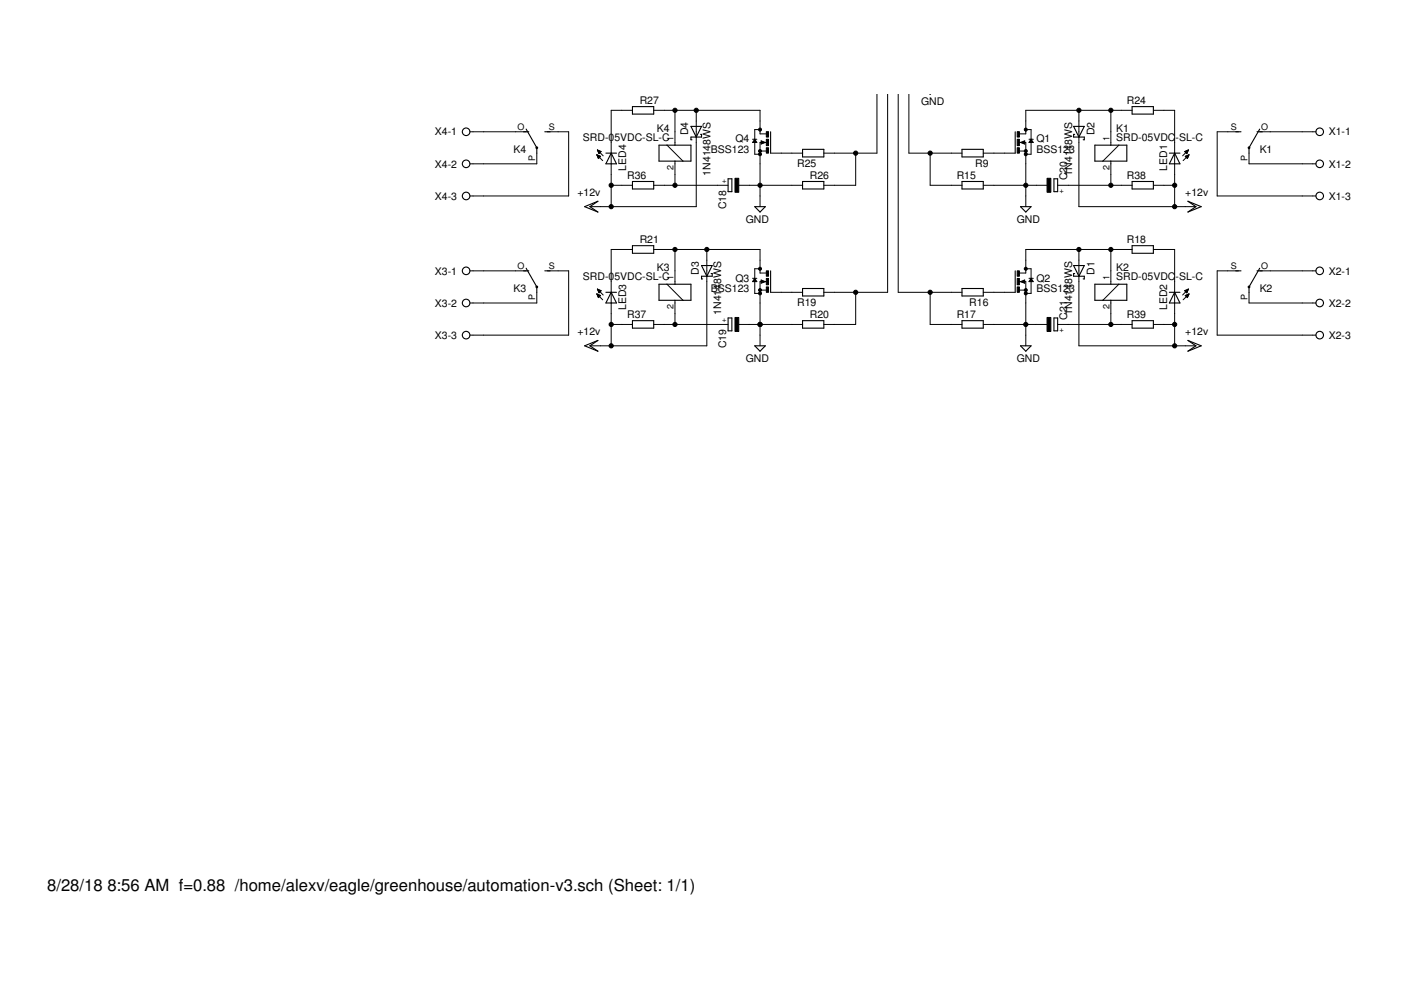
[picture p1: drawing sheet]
<svg xmlns="http://www.w3.org/2000/svg" width="297mm" height="210mm" viewBox="0 0 297 210" stroke-linecap="round" stroke-linejoin="round" font-family="sans-serif">
<g fill="none" stroke="#000" stroke-width=".21">
<path d="M185.9 20v12.5h-11.2M188.2 20v42h-13.5M190.4 20v42h13.6M192.7 20v12.5h11.3M99.6 27.9h11.9M113.8 32.5v2.2h-14.2M116.1 27.9h4.5v13.7h-21M126.5 32.8l1.3 1.3M126.5 32.8l.8 .3-.4 .5zM126.6 32.9h.1M126.6 33h.4M126.7 33.1h.5"/>
<path d="M126.7 31.8l1.2 1.2M126.7 31.8l.3 .8M126.7 31.8l.7 .3-.4 .5M126.7 31.8h.1M126.7 33.2h.6M126.7 31.9h.3M126.7 33.3h.5M126.8 32h.5M126.8 33.4h.3M126.8 32.2h.6M126.8 33.5h.2M126.9 32.3h.4"/>
<path d="M126.9 32.4h.3M126.9 32.5h.2M127 32.6h.1M129.6 39.3h4.5M134.1 23.4h-4.5v20.4M138.6 23.4h22.5v5h1.4M138.6 39.3h15.8M141.4 30.8l3.4 3.4M143.1 23.4v7.4M143.1 34.2v5.1M147.6 23.4v20.4h-22.5M156.6 39.3h13.6"/>
<path d="M159.6 29.5h.9M160 29.5l.5 .7h-.9zM161.1 27.5h-1.1v5.2h1.1M161.1 32h1.4M161.4 29.9l.9 .3-.9 .3zM162.5 30.2h-1.4v13.6M163.4 32.5h6.8M181.4 32.5v6.8h-6.7M197.2 32.5v6.8h6.8M208.5 32.5h6.7M208.5 39.3h13.5M216.1 30.2h1.4v13.6"/>
<path d="M216.1 32h1.4M216.4 30.2l.9-.3v.6zM217.5 27.5h1.1v5.2h-1.1M218.2 29.5h.9M218.6 29.5l.5 .7h-.9zM224.2 39.3h15.8M228.7 23.4v20.4h24.9M235.5 23.4v7.4M235.5 34.2v5.1M237.2 30.8l-3.4 3.4M240 23.4h-22.5v5h-1.4M244.5 39.3h4.5"/>
<path d="M244.5 23.4h4.5v20.4M251.2 32.2h.6M251.3 33.1l.8-.3-.3 .8zM251.3 32.3h.5M251.3 33.2h.6M251.4 32h.5M251.4 32.4h.3M251.4 33.3h.5M251.4 33.1h.6M251.5 32.5h.2M251.5 33.4h.3M251.6 31.9h.3"/>
<path d="M251.6 32.6h.1M251.7 33.5h.1M251.7 33h.3M251.9 31.8h.1M251.9 32.9h.2M252 31.8l-1.3 1.2M252 31.8l-.4 .8M252 31.8l-.8 .3 .4 .5M252.1 32.8l-1.3 1.3M262.6 27.9h-4.5v13.7h20.9M264.8 32.5v2.2h14.2M267.1 27.9h11.9"/>
<path d="M99.6 57.4h11.9M116.1 57.4h4.5v13.7h-21M134.1 52.9h-4.5v20.4M138.6 52.9h22.5v5h1.4M143.1 52.9v7.4M149.9 52.9v20.4h-24.8M159.6 59h.9M160 59l.5 .7h-.9zM161.1 57h-1.1v5.2h1.1M161.4 59.4l.9 .3-.9 .3zM162.5 59.7h-1.4v13.6M216.1 59.7h1.4v13.6"/>
<path d="M216.4 59.7l.9-.3v.6zM217.5 57h1.1v5.2h-1.1M218.2 59h.9M218.6 59l.5 .7h-.9zM228.7 52.9v20.4h24.9M235.5 52.9v7.4M240 52.9h-22.5v5h-1.4M244.5 52.9h4.5v20.4M262.6 57.4h-4.5v13.7h20.9M267.1 57.4h11.9M113.8 62v2.2h-14.2M126.5 62.3l1.3 1.3"/>
<path d="M126.5 62.3l.4 .8M126.5 62.3l.8 .4M126.6 62.4h.1M126.6 62.5h.3M126.7 62.6h.5M126.7 61.3h.1M126.7 61.3l1.2 1.2M126.7 61.3l.3 .8M126.7 61.3l.7 .3M126.7 62.7h.6M126.7 61.4h.3M126.7 62.8h.5"/>
<path d="M126.8 61.5h.4M126.8 62.9h.3M126.8 61.6h.6M126.8 63h.2M126.9 61.7h.4M126.9 63.1h.1M126.9 61.8h.3M126.9 62h.2M127 62.1h.1M127.3 62.7l-.4 .4M127.4 61.6l-.4 .5M129.6 68.8h4.5"/>
<path d="M138.6 68.8h15.8M141.4 60.3l3.4 3.4M143.1 63.7v5.1M156.6 68.8h13.6M161.1 61.5h1.4M163.4 62h6.8M181.4 62v6.8h-6.7M197.2 62v6.8h6.8M208.5 62h6.7M208.5 68.8h13.5M216.1 61.5h1.4M224.2 68.8h15.8"/>
<path d="M235.5 63.7v5.1M237.2 60.3l-3.4 3.4M244.5 68.8h4.5M251.2 61.6l.4 .5M251.2 61.6h.6M251.3 61.7h.5M251.3 62.7h.6M251.4 61.8h.3M251.4 61.5h.5M251.4 62.8h.5M251.5 62.6h.5M251.5 62h.2"/>
<path d="M251.5 62.9h.3M251.6 62.1h.1M251.6 63h.2M251.7 61.4h.2M251.7 62.5h.3M251.7 63.1h.1M251.9 61.3h.1M251.9 62.4h.2M252 61.3l-1.3 1.2M252 61.3l-.4 .8M252 61.3l-.8 .3M252.1 62.3l-1.3 1.3"/>
<path d="M252.1 62.3l-.3 .8M252.1 62.3l-.8 .4 .5 .4M264.8 62v2.2h14.2"/>
</g>
<g fill="none" stroke="#000" stroke-width=".23">
<path d="M197.2 20h.1M111 27.9h1.1M111.5 27.4l2.3 3.9v1.2M115.5 27.9h1.1M128.5 32.5h2.2M129.6 32.5l1.1 2.2h-2.2zM134.1 38.5h4.5v1.6h-4.5zM134.1 22.6h4.5v1.6h-4.5zM139.7 30.8h6.8v3.4h-6.8zM146.5 26.8h2.2l-1.1 2.3zM148.5 28.5h.2v.6h-2.2v.5h.2M154.4 37.9h.8v2.7h-.8z"/>
<path d="M160 29.7l.2 .4h-.4zM161.9 30.2l-.4-.2v.4l.5-.2M163.4 27.9v4.6M170.2 31.7h4.5v1.6h-4.5zM170.2 38.5h4.5v1.6h-4.5zM204 31.7h4.5v1.6h-4.5zM204 38.5h4.5v1.6h-4.5zM215.2 27.9v4.6M216.6 30.2l.5 .2v-.4l-.4 .2M218.6 29.7l.2 .4h-.4zM223.5 37.9h.7v2.7h-.7zM227.6 26.8h2.3l-1.2 2.3z"/>
<path d="M227.9 28.5h-.3v.6h2.3v.5h-.2M232.1 30.8h6.8v3.4h-6.8zM240 38.5h4.5v1.6h-4.5zM240 22.6h4.5v1.6h-4.5zM247.9 32.5h2.3M249 32.5l1.2 2.2h-2.3zM262 27.9h1.1M266.5 27.9h1.1M267.1 27.4l-2.3 3.9v1.2M111 57.4h1.1M111.5 56.9l2.3 3.9v1.2M115.5 57.4h1.1"/>
<path d="M124 43.8l2.8-1.1-1.7 1.1 1.7 1.2zM134.1 52.1h4.5v1.6h-4.5zM148.7 56.3h2.3l-1.1 2.3zM150.8 58h.2v.6h-2.3v.5h.3M160 43.8h2.3l-1.2 1.2zM160 59.2l.2 .4h-.4zM161.9 59.7l-.4-.2v.4l.5-.2M163.4 57.4v4.6M215.2 57.4v4.6M216.4 43.8h2.2l-1.1 1.2zM216.6 59.7l.5 .2v-.4l-.4 .2M218.6 59.2l.2 .4h-.4z"/>
<path d="M227.6 56.3h2.3l-1.2 2.3zM227.9 58h-.3v.6h2.3v.5h-.2M240 52.1h4.5v1.6h-4.5zM251.9 42.7l2.8 1.1-2.8 1.2 1.7-1.2zM262 57.4h1.1M266.5 57.4h1.1M267.1 56.9l-2.3 3.9v1.2M124 73.3l2.8-1.1-1.7 1.1 1.7 1.2zM128.5 62h2.2M129.6 62l1.1 2.2h-2.2zM134.1 68h4.5v1.6h-4.5zM139.7 60.3h6.8v3.4h-6.8z"/>
<path d="M154.4 67.4h.8v2.7h-.8zM160 73.3h2.3l-1.2 1.2zM170.2 61.2h4.5v1.6h-4.5zM170.2 68h4.5v1.6h-4.5zM204 61.2h4.5v1.6h-4.5zM204 68h4.5v1.6h-4.5zM216.4 73.3h2.2l-1.1 1.2zM223.5 67.4h.7v2.7h-.7zM232.1 60.3h6.8v3.4h-6.8zM240 68h4.5v1.6h-4.5zM247.9 62h2.3M249 62l1.2 2.2h-2.3z"/>
<path d="M251.9 72.2l2.8 1.1-2.8 1.2 1.7-1.2z"/>
<circle cx="98.8" cy="34.7" r=".8"/>
<circle cx="98.8" cy="27.9" r=".8"/>
<circle cx="279.8" cy="27.9" r=".8"/>
<circle cx="279.8" cy="34.7" r=".8"/>
<circle cx="98.8" cy="41.6" r=".8"/>
<circle cx="98.8" cy="57.4" r=".8"/>
<circle cx="279.8" cy="57.4" r=".8"/>
<circle cx="279.8" cy="41.6" r=".8"/>
<circle cx="98.8" cy="64.2" r=".8"/>
<circle cx="98.8" cy="71.1" r=".8"/>
<circle cx="279.8" cy="71.1" r=".8"/>
<circle cx="279.8" cy="64.2" r=".8"/>
</g>
<g fill="#000" stroke="#000" stroke-width=".21">
<circle cx="129.6" cy="39.3" r=".44"/>
<circle cx="143.1" cy="39.3" r=".44"/>
<circle cx="143.1" cy="23.4" r=".44"/>
<circle cx="147.6" cy="23.4" r=".44"/>
<circle cx="161.1" cy="39.3" r=".44"/>
<circle cx="161.1" cy="27.5" r=".32"/>
<circle cx="161.1" cy="32.7" r=".32"/>
<circle cx="161.1" cy="32" r=".32"/>
<circle cx="181.4" cy="32.5" r=".44"/>
<circle cx="197.2" cy="32.5" r=".44"/>
<circle cx="217.5" cy="39.3" r=".44"/>
<circle cx="217.5" cy="32" r=".32"/>
<circle cx="217.5" cy="27.5" r=".32"/>
<circle cx="217.5" cy="32.7" r=".32"/>
<circle cx="228.7" cy="23.4" r=".44"/>
<circle cx="235.5" cy="39.3" r=".44"/>
<circle cx="235.5" cy="23.4" r=".44"/>
<circle cx="249" cy="39.3" r=".44"/>
<circle cx="129.6" cy="43.8" r=".44"/>
<circle cx="143.1" cy="52.9" r=".44"/>
<circle cx="149.9" cy="52.9" r=".44"/>
<circle cx="161.1" cy="57" r=".32"/>
<circle cx="217.5" cy="57" r=".32"/>
<circle cx="228.7" cy="52.9" r=".44"/>
<circle cx="235.5" cy="52.9" r=".44"/>
<circle cx="249" cy="43.8" r=".44"/>
<circle cx="129.6" cy="73.3" r=".44"/>
<circle cx="129.6" cy="68.8" r=".44"/>
<circle cx="143.1" cy="68.8" r=".44"/>
<circle cx="161.1" cy="68.8" r=".44"/>
<circle cx="161.1" cy="62.2" r=".32"/>
<circle cx="161.1" cy="61.5" r=".32"/>
<circle cx="181.4" cy="62" r=".44"/>
<circle cx="197.2" cy="62" r=".44"/>
<circle cx="217.5" cy="68.8" r=".44"/>
<circle cx="217.5" cy="61.5" r=".32"/>
<circle cx="217.5" cy="62.2" r=".32"/>
<circle cx="235.5" cy="68.8" r=".44"/>
<circle cx="249" cy="73.3" r=".44"/>
<circle cx="249" cy="68.8" r=".44"/>
</g>
<g fill="#000" stroke="#000" stroke-width=".21">
<path d="M155.8 37.8h.8v3h-.8zM162.5 27.9h.4v1.2h-.4zM162.5 31.3h.4v1.2h-.4zM162.5 29.5h.4v1.4h-.4zM215.7 27.9h.4v1.2h-.4zM215.7 31.3h.4v1.2h-.4zM215.7 29.5h.4v1.4h-.4zM222 37.8h.8v3h-.8zM162.5 57.4h.4v1.2h-.4zM162.5 59h.4v1.4h-.4zM215.7 57.4h.4v1.2h-.4zM215.7 59h.4v1.4h-.4z"/>
<path d="M155.8 67.3h.8v3h-.8zM162.5 60.8h.4v1.2h-.4zM215.7 60.8h.4v1.2h-.4zM222 67.3h.8v3h-.8z"/>
</g>
<g fill="none" stroke="#000" stroke-width=".38">
<circle cx="113.8" cy="31.3" r=".11"/>
<circle cx="264.8" cy="31.3" r=".11"/>
<circle cx="113.8" cy="60.8" r=".11"/>
<circle cx="264.8" cy="60.8" r=".11"/>
</g>
<g font-size="3.5">
<text x="10" y="188.9">8/28/18</text>
<text x="22.8" y="188.9">8:56 AM f=0.88 /home/alexv/eagle/greenhouse/automation-v3.sch (Sheet: 1/1)</text>
</g>
<g font-size="2.2">
<text x="135.6" y="22.1">R27</text>
<text x="195.3" y="22.3">GND</text>
<text x="238.9" y="22.1">R24</text>
<text x="92.2" y="28.7">X4-1</text>
<text x="123.6" y="29.9">SRD-0</text>
<text x="130.3" y="29.9">5VDC-SL-C</text>
<text x="139.3" y="27.9">K4</text>
<text x="145.9" y="28.7" transform="rotate(-90 145.9 28.7)">D4</text>
<text x="232" y="28.7" transform="rotate(-90 232 28.7)">D2</text>
<text x="236.6" y="29.9">SRD-05VDC</text>
<text x="236.6" y="27.9">K1</text>
<text x="249.2" y="29.9">-SL-C</text>
<text x="281.7" y="28.7">X1-1</text>
<text x="92.2" y="35.5">X4-2</text>
<text x="108.8" y="32.5">K4</text>
<text x="150.7" y="32.5">BSS123</text>
<text x="155.9" y="30.2">Q4</text>
<text x="169" y="35.4">R25</text>
<text x="206.8" y="35.4">R9</text>
<text x="219.7" y="32.5">BSS123</text>
<text x="219.7" y="30.2">Q1</text>
<text x="267.1" y="32.5">K1</text>
<text x="281.7" y="35.5">X1-2</text>
<text x="122.4" y="41.5">+12v</text>
<text x="132.7" y="36.2" transform="rotate(-90 132.7 36.2)">LED4</text>
<text x="133" y="37.9">R36</text>
<text x="150.7" y="37.3" transform="rotate(-90 150.7 37.3)">1N4148WS</text>
<text x="171.7" y="37.9">R26</text>
<text x="202.8" y="37.9">R15</text>
<text x="226.3" y="38.3" transform="rotate(-90 226.3 38.3)">C20</text>
<text x="227.3" y="37.3" transform="rotate(-90 227.3 37.3)">1N4148WS</text>
<text x="238.9" y="37.9">R38</text>
<text x="247.5" y="36.2" transform="rotate(-90 247.5 36.2)">LED1</text>
<text x="251.3" y="41.5">+12v</text>
<text x="92.2" y="42.3">X4-3</text>
<text x="153.9" y="44.4" transform="rotate(-90 153.9 44.4)">C18</text>
<text x="158.1" y="47.2">GND</text>
<text x="215.6" y="47.2">GND</text>
<text x="281.7" y="42.3">X1-3</text>
<text x="135.6" y="51.6">R21</text>
<text x="238.9" y="51.6">R18</text>
<text x="92.2" y="58.2">X3-1</text>
<text x="123.6" y="59.4">SRD-0</text>
<text x="130.3" y="59.4">5VDC-SL-C</text>
<text x="139.3" y="57.4">K3</text>
<text x="148.2" y="58.2" transform="rotate(-90 148.2 58.2)">D3</text>
<text x="155.9" y="59.7">Q3</text>
<text x="219.7" y="59.7">Q2</text>
<text x="232" y="58.2" transform="rotate(-90 232 58.2)">D1</text>
<text x="236.6" y="59.4">SRD-05VDC</text>
<text x="236.6" y="57.4">K2</text>
<text x="249.2" y="59.4">-SL-C</text>
<text x="281.7" y="58.2">X2-1</text>
<text x="92.2" y="65">X3-2</text>
<text x="108.8" y="62">K3</text>
<text x="132.7" y="65.7" transform="rotate(-90 132.7 65.7)">LED3</text>
<text x="150.7" y="62">BSS123</text>
<text x="169" y="64.9">R19</text>
<text x="205.5" y="64.9">R16</text>
<text x="219.7" y="62">BSS123</text>
<text x="247.5" y="65.7" transform="rotate(-90 247.5 65.7)">LED2</text>
<text x="267.1" y="62">K2</text>
<text x="281.7" y="65">X2-2</text>
<text x="92.2" y="71.8">X3-3</text>
<text x="122.4" y="71.1">+12v</text>
<text x="133" y="67.4">R37</text>
<text x="152.9" y="66.8" transform="rotate(-90 152.9 66.8)">1N4148WS</text>
<text x="171.7" y="67.4">R20</text>
<text x="202.8" y="67.4">R17</text>
<text x="226.3" y="67.8" transform="rotate(-90 226.3 67.8)">C21</text>
<text x="227.3" y="66.8" transform="rotate(-90 227.3 66.8)">1N4148WS</text>
<text x="238.9" y="67.4">R39</text>
<text x="251.3" y="71.1">+12v</text>
<text x="281.7" y="71.8">X2-3</text>
<text x="153.9" y="73.9" transform="rotate(-90 153.9 73.9)">C19</text>
<text x="158.1" y="76.7">GND</text>
<text x="215.6" y="76.7">GND</text>
</g>
<g font-size="1.9">
<text x="109.8" y="27.6">O</text>
<text x="116.4" y="27.6">S</text>
<text x="142.8" y="29.9" transform="rotate(-90 142.8 29.9)">1</text>
<text x="235.2" y="29.9" transform="rotate(-90 235.2 29.9)">1</text>
<text x="261" y="27.6">S</text>
<text x="267.4" y="27.6">O</text>
<text x="113.5" y="34.1" transform="rotate(-90 113.5 34.1)">P</text>
<text x="264.5" y="34.1" transform="rotate(-90 264.5 34.1)">P</text>
<text x="142.8" y="36.1" transform="rotate(-90 142.8 36.1)">2</text>
<text x="235.2" y="36.1" transform="rotate(-90 235.2 36.1)">2</text>
<text x="109.8" y="57.1">O</text>
<text x="116.4" y="57.1">S</text>
<text x="142.8" y="59.4" transform="rotate(-90 142.8 59.4)">1</text>
<text x="235.2" y="59.4" transform="rotate(-90 235.2 59.4)">1</text>
<text x="261" y="57.1">S</text>
<text x="267.4" y="57.1">O</text>
<text x="113.5" y="63.6" transform="rotate(-90 113.5 63.6)">P</text>
<text x="142.8" y="65.6" transform="rotate(-90 142.8 65.6)">2</text>
<text x="235.2" y="65.6" transform="rotate(-90 235.2 65.6)">2</text>
<text x="264.5" y="63.6" transform="rotate(-90 264.5 63.6)">P</text>
</g>
<g font-size="1.6">
<text x="153.1" y="38.8">+</text>
<text x="224.6" y="40.9">+</text>
<text x="153.1" y="68.3">+</text>
<text x="224.6" y="70.4">+</text>
</g>
</svg>
